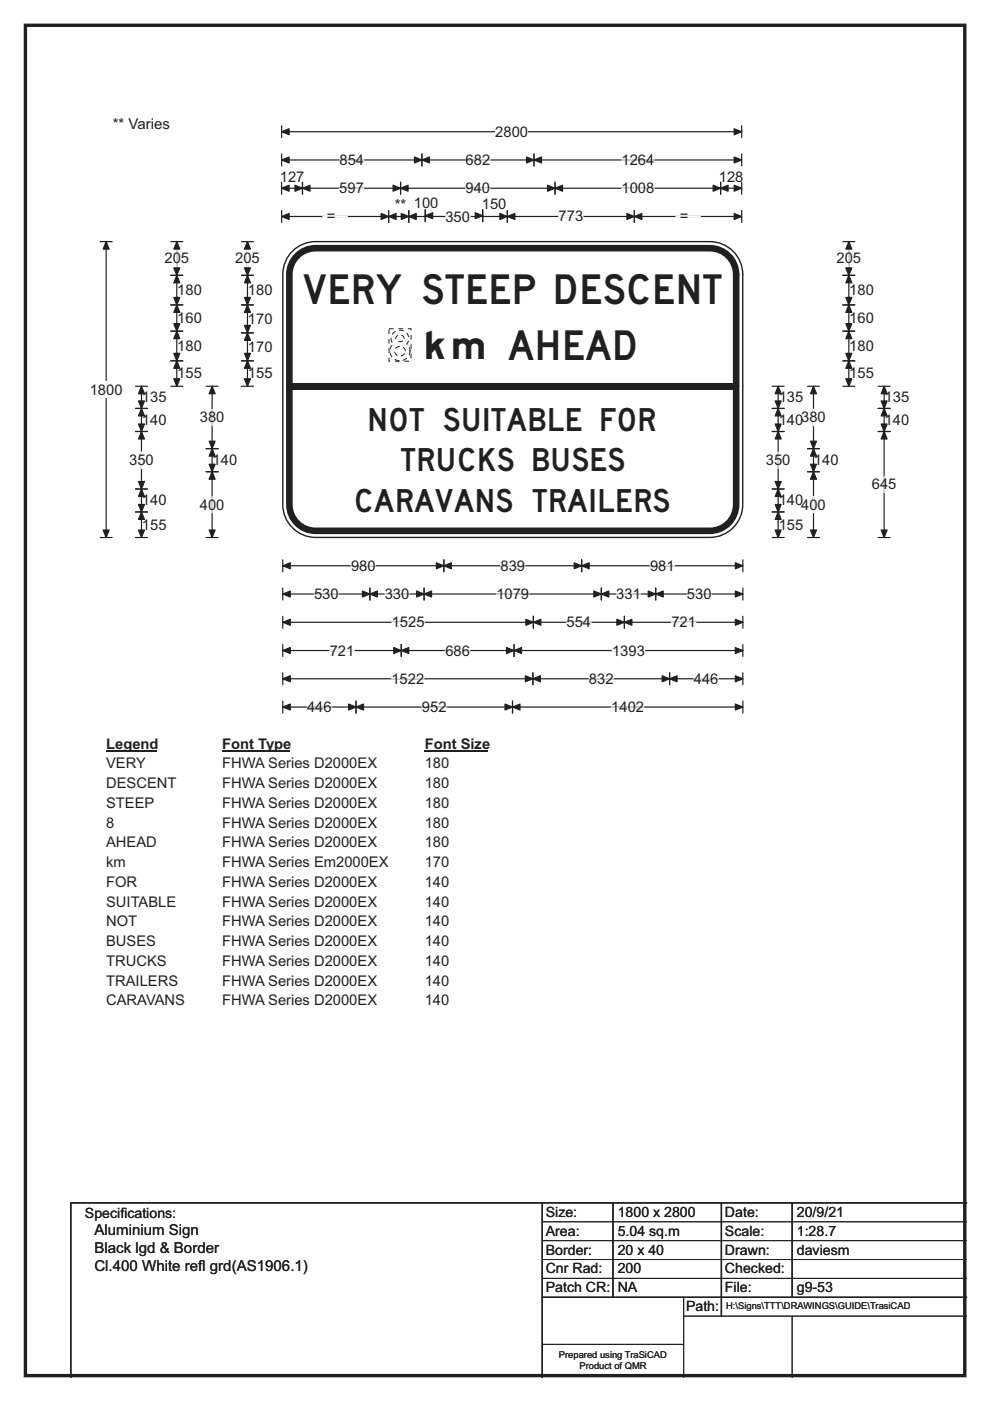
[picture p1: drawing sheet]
<svg xmlns="http://www.w3.org/2000/svg" width="210mm" height="297mm" viewBox="0 0 210 297" stroke-linecap="round" stroke-linejoin="round" font-family="sans-serif">
<path d="M5.4 5.4h199.2v286.3h-199.2z" fill="none" stroke="#231f20" stroke-width=".72"/>
<path d="M59.7 27.9h97.6M59.7 26.7v2.5M157.3 26.7v2.5" fill="none" stroke="#231f20" stroke-width=".25"/>
<g fill="#231f20" stroke="#231f20" stroke-width=".25">
<path d="M59.7 27.9l1.6-.6v1.3z" fill-rule="evenodd"/>
<path d="M155.7 27.3l1.6 .6-1.6 .7z" fill-rule="evenodd"/>
</g>
<path d="M105.1 26.2h6.9v3.5h-6.9z" fill="#fff"/>
<g fill="none" stroke="#231f20" stroke-width=".25">
<path d="M59.7 33.9h97.6M59.7 32.6v2.6M59.7 38.6v2.6M59.7 39.9h97.6M64.2 38.6v2.6M85 38.6v2.6M89.5 32.6v2.6M113.3 32.6v2.6M117.7 38.6v2.6M152.8 38.6v2.6M157.3 38.6v2.6M157.3 32.6v2.6"/>
<path d="M21.2 51.2h2.6M22.5 51.2v62.8M59.7 44.6v2.6M59.7 45.9h97.6M82.4 44.6v2.6M86.7 44.6v2.6M107.6 44.6v2.6M134.6 44.6v2.6M157.3 44.6v2.6M21.2 114h2.6M60 120h97.6M60 118.7v2.5"/>
<path d="M94.1 118.7v2.5M123.4 118.7v2.5M157.6 118.7v2.5M60 124.7v2.5M60 130.7v2.5M60 136.7v2.5M60 125.9h97.6M60 131.9h97.6M60 137.9h97.6M78.5 124.7v2.5M85.1 136.7v2.5M90 124.7v2.5"/>
<path d="M109 136.7v2.5M113.1 130.7v2.5M127.5 124.7v2.5M132.4 130.7v2.5M139.1 124.7v2.5M157.6 124.7v2.5M157.6 130.7v2.5M157.6 136.7v2.5M60 142.6v2.6M60 148.6v2.6M60 143.9h97.6M60 149.9h97.6"/>
<path d="M75.5 148.6v2.6M108.7 148.6v2.6M113 142.6v2.6M142 142.6v2.6M157.6 142.6v2.6M157.6 148.6v2.6"/>
</g>
<g fill="#231f20" stroke="#231f20" stroke-width=".25">
<path d="M89.5 33.9l1.6-.6v1.3z" fill-rule="evenodd"/>
<path d="M111.7 33.3l1.6 .6-1.6 .7z" fill-rule="evenodd"/>
<path d="M59.7 33.9l1.6-.6v1.3z" fill-rule="evenodd"/>
<path d="M87.9 33.3l1.6 .6-1.6 .7z" fill-rule="evenodd"/>
<path d="M113.3 33.9l1.6-.6v1.3z" fill-rule="evenodd"/>
<path d="M155.7 33.3l1.6 .6-1.6 .7z" fill-rule="evenodd"/>
<path d="M64.2 39.9l1.5-.6v1.2z" fill-rule="evenodd"/>
<path d="M83.4 39.3l1.6 .6-1.6 .6z" fill-rule="evenodd"/>
<path d="M59.7 39.9l1.6-.6v1.2z" fill-rule="evenodd"/>
<path d="M62.6 39.3l1.6 .6-1.6 .6z" fill-rule="evenodd"/>
<path d="M85 39.9l1.6-.6v1.2z" fill-rule="evenodd"/>
<path d="M116.1 39.3l1.6 .6-1.6 .6z" fill-rule="evenodd"/>
<path d="M117.7 39.9l1.6-.6v1.2z" fill-rule="evenodd"/>
<path d="M151.3 39.3l1.5 .6-1.5 .6z" fill-rule="evenodd"/>
<path d="M152.8 39.9l1.6-.6v1.2z" fill-rule="evenodd"/>
<path d="M155.7 39.3l1.6 .6-1.6 .6z" fill-rule="evenodd"/>
<path d="M82.4 45.9l1.6-.6v1.2z" fill-rule="evenodd"/>
<path d="M85.1 45.3l1.6 .6-1.6 .6z" fill-rule="evenodd"/>
<path d="M59.7 45.9l1.6-.6v1.2z" fill-rule="evenodd"/>
<path d="M80.8 45.3l1.6 .6-1.6 .6z" fill-rule="evenodd"/>
<path d="M86.7 45.9l1.6-.6v1.2z" fill-rule="evenodd"/>
<path d="M106 45.3l1.6 .6-1.6 .6z" fill-rule="evenodd"/>
<path d="M107.6 45.9l1.6-.6v1.2z" fill-rule="evenodd"/>
<path d="M133 45.3l1.6 .6-1.6 .6z" fill-rule="evenodd"/>
<path d="M134.6 45.9l1.5-.6v1.2z" fill-rule="evenodd"/>
<path d="M155.7 45.3l1.6 .6-1.6 .6z" fill-rule="evenodd"/>
<path d="M94.1 120l1.6-.7v1.3z" fill-rule="evenodd"/>
<path d="M121.8 119.3l1.6 .7-1.6 .6z" fill-rule="evenodd"/>
<path d="M60 120l1.6-.7v1.3z" fill-rule="evenodd"/>
<path d="M92.6 119.3l1.5 .7-1.5 .6z" fill-rule="evenodd"/>
<path d="M123.4 120l1.6-.7v1.3z" fill-rule="evenodd"/>
<path d="M156 119.3l1.6 .7-1.6 .6z" fill-rule="evenodd"/>
<path d="M78.5 125.9l1.5-.6v1.3z" fill-rule="evenodd"/>
<path d="M88.4 125.3l1.6 .6-1.6 .7z" fill-rule="evenodd"/>
<path d="M60 125.9l1.6-.6v1.3z" fill-rule="evenodd"/>
<path d="M76.9 125.3l1.6 .6-1.6 .7z" fill-rule="evenodd"/>
<path d="M90 125.9l1.5-.6v1.3z" fill-rule="evenodd"/>
<path d="M126 125.3l1.5 .6-1.5 .7z" fill-rule="evenodd"/>
<path d="M127.5 125.9l1.6-.6v1.3z" fill-rule="evenodd"/>
<path d="M137.5 125.3l1.6 .6-1.6 .7z" fill-rule="evenodd"/>
<path d="M139.1 125.9l1.6-.6v1.3z" fill-rule="evenodd"/>
<path d="M156 125.3l1.6 .6-1.6 .7z" fill-rule="evenodd"/>
<path d="M113.1 131.9l1.6-.6v1.3z" fill-rule="evenodd"/>
<path d="M130.8 131.3l1.6 .6-1.6 .7z" fill-rule="evenodd"/>
<path d="M60 131.9l1.6-.6v1.3z" fill-rule="evenodd"/>
<path d="M111.5 131.3l1.6 .6-1.6 .7z" fill-rule="evenodd"/>
<path d="M132.4 131.9l1.6-.6v1.3z" fill-rule="evenodd"/>
<path d="M156 131.3l1.6 .6-1.6 .7z" fill-rule="evenodd"/>
<path d="M85.1 137.9l1.6-.6v1.3z" fill-rule="evenodd"/>
<path d="M107.4 137.3l1.6 .6-1.6 .7z" fill-rule="evenodd"/>
<path d="M60 137.9l1.6-.6v1.3z" fill-rule="evenodd"/>
<path d="M83.5 137.3l1.6 .6-1.6 .7z" fill-rule="evenodd"/>
<path d="M109 137.9l1.6-.6v1.3z" fill-rule="evenodd"/>
<path d="M156 137.3l1.6 .6-1.6 .7z" fill-rule="evenodd"/>
<path d="M113 143.9l1.6-.6v1.3z" fill-rule="evenodd"/>
<path d="M140.4 143.3l1.6 .6-1.6 .7z" fill-rule="evenodd"/>
<path d="M60 143.9l1.6-.6v1.3z" fill-rule="evenodd"/>
<path d="M111.4 143.3l1.6 .6-1.6 .7z" fill-rule="evenodd"/>
<path d="M142 143.9l1.6-.6v1.3z" fill-rule="evenodd"/>
<path d="M156 143.3l1.6 .6-1.6 .7z" fill-rule="evenodd"/>
<path d="M75.5 149.9l1.6-.6v1.2z" fill-rule="evenodd"/>
<path d="M107.1 149.3l1.6 .6-1.6 .6z" fill-rule="evenodd"/>
<path d="M60 149.9l1.6-.6v1.2z" fill-rule="evenodd"/>
<path d="M73.9 149.3l1.6 .6-1.6 .6z" fill-rule="evenodd"/>
<path d="M108.7 149.9l1.6-.6v1.2z" fill-rule="evenodd"/>
<path d="M156 149.3l1.6 .6-1.6 .6z" fill-rule="evenodd"/>
<path d="M22.5 51.2l.6 1.6h-1.2z" fill-rule="evenodd"/>
<path d="M21.9 112.4h1.2l-.6 1.6z" fill-rule="evenodd"/>
</g>
<g fill="none" stroke="#fff" stroke-width=".25">
<path d="M72 39.9h5.2M72 33.9h5.2M98.7 39.9h5.2M98.8 33.9h5.2M131.8 33.9h7M131.8 39.9h7M68.5 45.9h5.2M94.6 45.9h5.2M118.5 45.9h5.2M143.3 45.9h5.2M74.5 120h5.2M106.2 120h5.2"/>
<path d="M137.9 120h5.2M66.6 125.9h5.2M69.9 137.9h5.2M81.6 125.9h5.2M83.1 131.9h6.9M94.5 137.9h5.2M105.3 125.9h6.9M120.2 131.9h5.2M129.8 137.9h7M130.7 125.9h5.2M142.4 131.9h5.2M145.7 125.9h5.2"/>
<path d="M65.1 149.9h5.3M83 143.9h7M89.5 149.9h5.2M124.9 143.9h5.2M129.7 149.9h6.9M147.2 143.9h5.2"/>
</g>
<path d="M19 80.9h7v3.5h-7z" fill="#fff"/>
<g fill="none" stroke="#231f20" stroke-width=".25">
<path d="M36.2 58.4h2.6M36.2 51.2h2.6M37.5 51.2v30.7M51.2 58.4h2.6M51.2 51.2h2.6M52.5 51.2v30.7M178.8 58.4h2.5M178.8 51.2h2.5M180 51.2v30.7M36.2 64.6h2.6M36.2 70.2h2.6M36.2 76.5h2.6"/>
<path d="M51.2 64.6h2.6M51.2 76.5h2.6M51.2 70.6h2.6M178.8 64.6h2.5M178.8 70.2h2.5M178.8 76.5h2.5M28.7 86.6h2.6M28.7 91.5h2.6M28.7 81.9h2.6M30 81.9v32.1M36.2 81.9h2.6M43.7 81.9h2.6"/>
<path d="M43.7 95.1h2.6M45 81.9v32.1M51.2 81.9h2.6M163.8 86.6h2.5M163.8 91.5h2.5M163.8 81.9h2.5M165.1 81.9v32.1M171.3 81.9h2.5M171.3 95.1h2.5M172.5 81.9v32.1M178.8 81.9h2.5M186.3 86.6h2.5"/>
<path d="M186.3 91.5h2.5M186.3 81.9h2.5M187.5 81.9v32.1M28.7 103.7h2.6M28.7 108.5h2.6M28.7 114h2.6M43.7 114h2.6M43.7 100h2.6M163.8 103.7h2.5M163.8 108.5h2.5M163.8 114h2.5M171.3 114h2.5"/>
<path d="M171.3 100h2.5M186.3 114h2.5"/>
</g>
<g fill="#231f20" stroke="#231f20" stroke-width=".25">
<path d="M30 86.6l.6 1.6h-1.2z" fill-rule="evenodd"/>
<path d="M29.4 89.9h1.2l-.6 1.6z" fill-rule="evenodd"/>
<path d="M30 81.9l.6 1.6h-1.2z" fill-rule="evenodd"/>
<path d="M29.4 85h1.2l-.6 1.6z" fill-rule="evenodd"/>
<path d="M30 91.5l.6 1.6h-1.2z" fill-rule="evenodd"/>
<path d="M29.4 102.1h1.2l-.6 1.6z" fill-rule="evenodd"/>
<path d="M30 103.7l.6 1.6h-1.2z" fill-rule="evenodd"/>
<path d="M29.4 107h1.2l-.6 1.5z" fill-rule="evenodd"/>
<path d="M30 108.5l.6 1.6h-1.2z" fill-rule="evenodd"/>
<path d="M29.4 112.4h1.2l-.6 1.6z" fill-rule="evenodd"/>
<path d="M37.5 58.4l.6 1.6h-1.2z" fill-rule="evenodd"/>
<path d="M36.9 63.1h1.2l-.6 1.5z" fill-rule="evenodd"/>
<path d="M37.5 51.2l.6 1.6h-1.2z" fill-rule="evenodd"/>
<path d="M36.9 56.8h1.2l-.6 1.6z" fill-rule="evenodd"/>
<path d="M37.5 64.6l.6 1.6h-1.2z" fill-rule="evenodd"/>
<path d="M36.9 68.6h1.2l-.6 1.6z" fill-rule="evenodd"/>
<path d="M37.5 70.2l.6 1.6h-1.2z" fill-rule="evenodd"/>
<path d="M36.9 74.9h1.2l-.6 1.6z" fill-rule="evenodd"/>
<path d="M37.5 76.5l.6 1.6h-1.2z" fill-rule="evenodd"/>
<path d="M36.9 80.3h1.2l-.6 1.6z" fill-rule="evenodd"/>
<path d="M45 95.1l.6 1.6h-1.2z" fill-rule="evenodd"/>
<path d="M44.4 98.4h1.2l-.6 1.6z" fill-rule="evenodd"/>
<path d="M45 81.9l.6 1.6h-1.2z" fill-rule="evenodd"/>
<path d="M44.4 93.5h1.2l-.6 1.6z" fill-rule="evenodd"/>
<path d="M45 100l.6 1.6h-1.2z" fill-rule="evenodd"/>
<path d="M44.4 112.4h1.2l-.6 1.6z" fill-rule="evenodd"/>
<path d="M52.5 58.4l.6 1.6h-1.2z" fill-rule="evenodd"/>
<path d="M51.9 63.1h1.2l-.6 1.5z" fill-rule="evenodd"/>
<path d="M52.5 51.2l.6 1.6h-1.2z" fill-rule="evenodd"/>
<path d="M51.9 56.8h1.2l-.6 1.6z" fill-rule="evenodd"/>
<path d="M52.5 64.6l.6 1.6h-1.2z" fill-rule="evenodd"/>
<path d="M51.9 69h1.2l-.6 1.6z" fill-rule="evenodd"/>
<path d="M52.5 70.6l.6 1.6h-1.2z" fill-rule="evenodd"/>
<path d="M51.9 74.9h1.2l-.6 1.6z" fill-rule="evenodd"/>
<path d="M52.5 76.5l.6 1.6h-1.2z" fill-rule="evenodd"/>
<path d="M51.9 80.3h1.2l-.6 1.6z" fill-rule="evenodd"/>
<path d="M165.1 86.6l.6 1.6h-1.3z" fill-rule="evenodd"/>
<path d="M164.4 89.9h1.3l-.6 1.6z" fill-rule="evenodd"/>
<path d="M165.1 81.9l.6 1.6h-1.3z" fill-rule="evenodd"/>
<path d="M164.4 85h1.3l-.6 1.6z" fill-rule="evenodd"/>
<path d="M165.1 91.5l.6 1.6h-1.3z" fill-rule="evenodd"/>
<path d="M164.4 102.1h1.3l-.6 1.6z" fill-rule="evenodd"/>
<path d="M165.1 103.7l.6 1.6h-1.3z" fill-rule="evenodd"/>
<path d="M164.4 107h1.3l-.6 1.5z" fill-rule="evenodd"/>
<path d="M165.1 108.5l.6 1.6h-1.3z" fill-rule="evenodd"/>
<path d="M164.4 112.4h1.3l-.6 1.6z" fill-rule="evenodd"/>
<path d="M172.5 95.1l.7 1.6h-1.3z" fill-rule="evenodd"/>
<path d="M171.9 98.4h1.3l-.7 1.6z" fill-rule="evenodd"/>
<path d="M172.5 81.9l.7 1.6h-1.3z" fill-rule="evenodd"/>
<path d="M171.9 93.5h1.3l-.7 1.6z" fill-rule="evenodd"/>
<path d="M172.5 100l.7 1.6h-1.3z" fill-rule="evenodd"/>
<path d="M171.9 112.4h1.3l-.7 1.6z" fill-rule="evenodd"/>
<path d="M180 58.4l.7 1.6h-1.3z" fill-rule="evenodd"/>
<path d="M179.4 63.1h1.3l-.7 1.5z" fill-rule="evenodd"/>
<path d="M180 51.2l.7 1.6h-1.3z" fill-rule="evenodd"/>
<path d="M179.4 56.8h1.3l-.7 1.6z" fill-rule="evenodd"/>
<path d="M180 64.6l.7 1.6h-1.3z" fill-rule="evenodd"/>
<path d="M179.4 68.6h1.3l-.7 1.6z" fill-rule="evenodd"/>
<path d="M180 70.2l.7 1.6h-1.3z" fill-rule="evenodd"/>
<path d="M179.4 74.9h1.3l-.7 1.6z" fill-rule="evenodd"/>
<path d="M180 76.5l.7 1.6h-1.3z" fill-rule="evenodd"/>
<path d="M179.4 80.3h1.3l-.7 1.6z" fill-rule="evenodd"/>
<path d="M187.5 86.6l.7 1.6h-1.3z" fill-rule="evenodd"/>
<path d="M186.9 89.9h1.3l-.7 1.6z" fill-rule="evenodd"/>
<path d="M187.5 81.9l.7 1.6h-1.3z" fill-rule="evenodd"/>
<path d="M186.9 85h1.3l-.7 1.6z" fill-rule="evenodd"/>
<path d="M187.5 91.5l.7 1.6h-1.3z" fill-rule="evenodd"/>
<path d="M186.9 112.4h1.3l-.7 1.6z" fill-rule="evenodd"/>
</g>
<path d="M37.5 53v3.6M52.5 53v3.6M180 53v3.6M30 95.8v3.5M45 86.8v3.5M165.1 95.8v3.5M172.5 86.8v3.5M45 105.2v3.5M172.5 105.2v3.5M187.5 101v3.5" fill="none" stroke="#fff" stroke-width=".25"/>
<path d="M22.5 155.9h10.8v3.5h-10.8z" fill="#fff"/>
<path d="M22.5 159.2h10.8" fill="none" stroke="#231f20" stroke-width=".32"/>
<path d="M47.1 155.9h14.4v3.5h-14.4z" fill="#fff"/>
<path d="M47.1 159.2h14.4" fill="none" stroke="#231f20" stroke-width=".32"/>
<path d="M90.1 155.9h13.4v3.5h-13.4z" fill="#fff"/>
<path d="M90.1 159.2h13.4" fill="none" stroke="#231f20" stroke-width=".32"/>
<g fill="#fff">
<path d="M22.5 160.1h8.4v3.5h-8.4z"/>
<path d="M47.1 160.1h33.1v3.5h-33.1z"/>
<path d="M90.1 160.1h5.2v3.5h-5.2z"/>
<path d="M22.5 164.3h14.9v3.5h-14.9z"/>
<path d="M47.1 164.3h33.1v3.5h-33.1z"/>
<path d="M90.1 164.3h5.2v3.5h-5.2z"/>
<path d="M22.5 168.5h10.2v3.5h-10.2z"/>
<path d="M47.1 168.5h33.1v3.5h-33.1z"/>
<path d="M90.1 168.5h5.2v3.5h-5.2z"/>
<path d="M22.5 172.7h1.7v3.5h-1.7z"/>
<path d="M47.1 172.7h33.1v3.5h-33.1z"/>
<path d="M90.1 172.7h5.2v3.5h-5.2z"/>
<path d="M22.5 176.9h10.7v3.4h-10.7z"/>
<path d="M47.1 176.9h33.1v3.4h-33.1z"/>
<path d="M90.1 176.9h5.2v3.4h-5.2z"/>
<path d="M22.5 181h4.2v3.5h-4.2z"/>
<path d="M47.1 181h35.5v3.5h-35.5z"/>
<path d="M90.1 181h5.2v3.5h-5.2z"/>
<path d="M22.5 185.2h6.6v3.5h-6.6z"/>
<path d="M47.1 185.2h33.1v3.5h-33.1z"/>
<path d="M90.1 185.2h5.2v3.5h-5.2z"/>
<path d="M22.5 189.4h15.1v3.5h-15.1z"/>
<path d="M47.1 189.4h33.1v3.5h-33.1z"/>
<path d="M90.1 189.4h5.2v3.5h-5.2z"/>
<path d="M22.5 193.6h6.6v3.5h-6.6z"/>
<path d="M47.1 193.6h33.1v3.5h-33.1z"/>
<path d="M90.1 193.6h5.2v3.5h-5.2z"/>
<path d="M22.5 197.8h10.6v3.5h-10.6z"/>
<path d="M47.1 197.8h33.1v3.5h-33.1z"/>
<path d="M90.1 197.8h5.2v3.5h-5.2z"/>
<path d="M22.5 202h12.8v3.5h-12.8z"/>
<path d="M47.1 202h33.1v3.5h-33.1z"/>
<path d="M90.1 202h5.2v3.5h-5.2z"/>
<path d="M22.5 206.2h15.2v3.5h-15.2z"/>
<path d="M47.1 206.2h33.1v3.5h-33.1z"/>
<path d="M90.1 206.2h5.2v3.5h-5.2z"/>
<path d="M22.5 210.4h17.1v3.5h-17.1z"/>
<path d="M47.1 210.4h33.1v3.5h-33.1z"/>
<path d="M90.1 210.4h5.2v3.5h-5.2z"/>
</g>
<path d="M61.7 53.6a6.9 6.9 0 0 1 5.2-2.4h83.7a7 7 0 0 1 6.9 7v23.7h-97.5v-23.7a6.9 6.9 0 0 1 1.7-4.6z" fill-rule="evenodd" fill="#fff"/>
<path d="M60 81.9v-23.7a7 7 0 0 1 6.9-7h83.7a7 7 0 0 1 6.9 7v23.7" fill="none" stroke="#fff" stroke-width=".21"/>
<path d="M62.1 81.2h93.4v.7h-93.4z" fill="#231f20"/>
<path d="M61.4 81.9v-23.7a5.6 5.6 0 0 1 5.5-5.6h83.7a5.6 5.6 0 0 1 5.5 5.6v23.7" fill="none" stroke="#231f20" stroke-width="1.4"/>
<path d="M60 81.9v-23.7a7 7 0 0 1 6.9-7h83.7a7 7 0 0 1 6.9 7v23.7" fill="none" stroke="#231f20" stroke-width=".3"/>
<path d="M60 81.9h97.5v25.1a7 7 0 0 1-6.9 6.9h-83.7a7 7 0 0 1-6.9-6.9z" fill-rule="evenodd" fill="#fff"/>
<path d="M60 81.9v25.1a7 7 0 0 0 6.9 6.9h83.7a7 7 0 0 0 6.9-6.9v-25.1" fill="none" stroke="#fff" stroke-width=".21"/>
<path d="M62.1 81.9h93.4v.7h-93.4z" fill="#231f20"/>
<path d="M61.4 81.9v25.1a5.6 5.6 0 0 0 5.5 5.5h83.7a5.6 5.6 0 0 0 5.5-5.5v-25.1" fill="none" stroke="#231f20" stroke-width="1.4"/>
<path d="M60 81.9v25.1a7 7 0 0 0 6.9 6.9h83.7a7 7 0 0 0 6.9-6.9v-25.1M115 255v37M130 255v20M153 255v24M168 255v20M205 255h-190v37M115 275h90" fill="none" stroke="#231f20" stroke-width=".3"/>
<path d="M115 259h90M115 263h90M115 267h90M115 271h90M145 279h60M145 275v17M168 279v13M115 285h30" fill="none" stroke="#231f20" stroke-width=".21"/>
<path d="M90.2 44.5v2.5M102.4 44.5v2.5" fill="none" stroke="#231f20" stroke-width=".25"/>
<g fill="#231f20" stroke="#231f20" stroke-width=".25">
<path d="M90.2 45.7l1.6-.6v1.3z" fill-rule="evenodd"/>
<path d="M100.8 45.1l1.6 .6-1.6 .7z" fill-rule="evenodd"/>
</g>
<path d="M82.5 69.7h4.7v6.9h-4.7z" fill="none" stroke="#231f20" stroke-width=".21" stroke-dasharray="1 1" stroke-linecap="butt"/>
<g font-size="8.7" fill="#231f20">
<text x="64.2" y="64.5">VERY STEEP DESCENT</text>
<text x="82.1" y="76.4">8</text>
</g>
<text font-size="8.2" fill="#231f20" x="89.2" y="76.1">km AHEAD</text>
<g font-size="6.8" fill="#231f20">
<text x="77.9" y="91.4">NOT SUITABLE FOR</text>
<text x="85" y="99.9">TRUCKS BUSES</text>
<text x="75" y="108.5">CARAVANS TRAILERS</text>
</g>
<g font-size="3.2" fill="#231f20">
<text x="23.9" y="27.4">** Varies</text>
<text x="83.7" y="44.5">** 100</text>
<text x="20" y="261.9">Aluminium Sign</text>
<text x="20" y="265.8">Black lgd &amp; Border</text>
<text x="20" y="269.6">Cl.400 White ref</text>
<text x="42" y="269.6">l grd(AS1906.1)</text>
</g>
<g font-size="3.1" fill="#231f20">
<text x="105.1" y="29">2800</text>
<text x="72" y="35">854</text>
<text x="98.8" y="35">682</text>
<text x="131.8" y="35">1264</text>
<text x="59.4" y="38.5">127</text>
<text x="72" y="41">597</text>
<text x="98.7" y="41">940</text>
<text x="131.8" y="41">1008</text>
<text x="152.5" y="38.5">128</text>
<text x="69.3" y="47">=</text>
<text x="94.5" y="47.1">350</text>
<text x="102.2" y="44.2">150</text>
<text x="118.5" y="47">773</text>
<text x="144.2" y="47">=</text>
<text x="34.9" y="55.8">205</text>
<text x="49.9" y="55.8">205</text>
<text x="177.4" y="55.8">205</text>
<text x="37.6" y="62.6">180</text>
<text x="52.6" y="62.6">180</text>
<text x="180.1" y="62.6">180</text>
<text x="37.6" y="68.5">160</text>
<text x="52.6" y="68.7">170</text>
<text x="180.1" y="68.5">160</text>
<text x="37.6" y="74.4">180</text>
<text x="52.6" y="74.6">170</text>
<text x="180.1" y="74.4">180</text>
<text x="19" y="83.7">1800</text>
<text x="37.6" y="80.2">155</text>
<text x="52.6" y="80.2">155</text>
<text x="180.1" y="80.2">155</text>
<text x="30.1" y="85.3">135</text>
<text x="42.4" y="89.6">380</text>
<text x="165.2" y="85.3">135</text>
<text x="187.6" y="85.3">135</text>
<text x="30.1" y="90.1">140</text>
<text x="165.2" y="90.1">140380</text>
<text x="187.6" y="90.1">140</text>
<text x="27.4" y="98.6">350</text>
<text x="45.1" y="98.6">140</text>
<text x="162.4" y="98.6">350</text>
<text x="172.6" y="98.6">140</text>
<text x="30.1" y="107.1">140</text>
<text x="165.2" y="107.1">140</text>
<text x="184.9" y="103.8">645</text>
<text x="30.1" y="112.3">155</text>
<text x="42.4" y="108">400</text>
<text x="165.2" y="112.3">155</text>
<text x="169.9" y="108">400</text>
<text x="74.5" y="121">980</text>
<text x="106.2" y="121">839</text>
<text x="137.9" y="121">981</text>
<text x="66.6" y="127">530</text>
<text x="81.6" y="127">330</text>
<text x="105.3" y="127">1079</text>
<text x="130.7" y="127">331</text>
<text x="145.7" y="127">530</text>
<text x="83.1" y="133">1525</text>
<text x="120.2" y="133">554</text>
<text x="142.4" y="133">721</text>
<text x="69.9" y="139">721</text>
<text x="94.5" y="139">686</text>
<text x="129.8" y="139">1393</text>
<text x="83" y="145">1522</text>
<text x="124.9" y="145">832</text>
<text x="147.2" y="145">446</text>
<text x="65.1" y="151">446</text>
<text x="89.5" y="151">952</text>
<text x="129.7" y="151">1402</text>
<text x="22.5" y="158.7">Legend</text>
<text x="47.1" y="158.7">Font Type</text>
<text x="90.1" y="158.7">Font Size</text>
<text x="22.5" y="162.9">VERY</text>
<text x="22.5" y="167.1">DESCENT</text>
<text x="47.1" y="162.9">FHWA Series D2000EX</text>
<text x="47.1" y="167.1">FHWA Series D2000EX</text>
<text x="90.1" y="162.9">180</text>
<text x="90.1" y="167.1">180</text>
<text x="22.5" y="171.3">STEEP</text>
<text x="47.1" y="171.3">FHWA Series D2000EX</text>
<text x="90.1" y="171.3">180</text>
<text x="22.5" y="175.5">8</text>
<text x="22.5" y="179.6">AHEAD</text>
<text x="47.1" y="175.5">FHWA Series D2000EX</text>
<text x="47.1" y="179.6">FHWA Series D2000EX</text>
<text x="90.1" y="175.5">180</text>
<text x="90.1" y="179.6">180</text>
<text x="22.5" y="183.8">km</text>
<text x="47.1" y="183.8">FHWA Series Em2000EX</text>
<text x="90.1" y="183.8">170</text>
<text x="22.5" y="188">FOR</text>
<text x="47.1" y="188">FHWA Series D2000EX</text>
<text x="90.1" y="188">140</text>
<text x="22.5" y="192.2">SUITABLE</text>
<text x="22.5" y="196.4">NOT</text>
<text x="47.1" y="192.2">FHWA Series D2000EX</text>
<text x="47.1" y="196.4">FHWA Series D2000EX</text>
<text x="90.1" y="192.2">140</text>
<text x="90.1" y="196.4">140</text>
<text x="22.5" y="200.6">BUSES</text>
<text x="47.1" y="200.6">FHWA Series D2000EX</text>
<text x="90.1" y="200.6">140</text>
<text x="22.5" y="204.8">TRUCKS</text>
<text x="22.5" y="209">TRAILERS</text>
<text x="47.1" y="204.8">FHWA Series D2000EX</text>
<text x="47.1" y="209">FHWA Series D2000EX</text>
<text x="90.1" y="204.8">140</text>
<text x="90.1" y="209">140</text>
<text x="22.5" y="213.2">CARAVANS</text>
<text x="47.1" y="213.2">FHWA Series D2000EX</text>
<text x="90.1" y="213.2">140</text>
</g>
<g font-size="3" fill="#231f20">
<text x="115.8" y="258">Size:</text>
<text x="131" y="258">1800 x 2800</text>
<text x="153.8" y="258">Date:</text>
<text x="169" y="258">20/9/21</text>
<text x="18" y="258.2">Specif</text>
<text x="25.5" y="258.2">ications:</text>
<text x="115.8" y="262">Area:</text>
<text x="131" y="262">5.04 sq.m</text>
<text x="153.8" y="262">Scale:</text>
<text x="169" y="262">1:28.7</text>
<text x="115.8" y="266">Border:</text>
<text x="115.8" y="270">Cnr Rad:</text>
<text x="131" y="266">20 x 40</text>
<text x="131" y="270">200</text>
<text x="153.8" y="266">Drawn:</text>
<text x="153.8" y="270">Checked:</text>
<text x="169" y="266">daviesm</text>
<text x="115.8" y="274">Patch CR:</text>
<text x="131" y="274">NA</text>
<text x="153.8" y="274">File:</text>
<text x="169" y="274">g9-53</text>
<text x="145.5" y="278">Path:</text>
</g>
<g font-size="2" fill="#231f20">
<text x="154" y="277.6">H:\Signs\TTT\DRAWINGS\GUIDE\TrasiCAD</text>
<text x="118.5" y="287.8">Prepared using TraSiCAD</text>
<text x="122.9" y="290.2">Product of QMR</text>
</g>
</svg>
